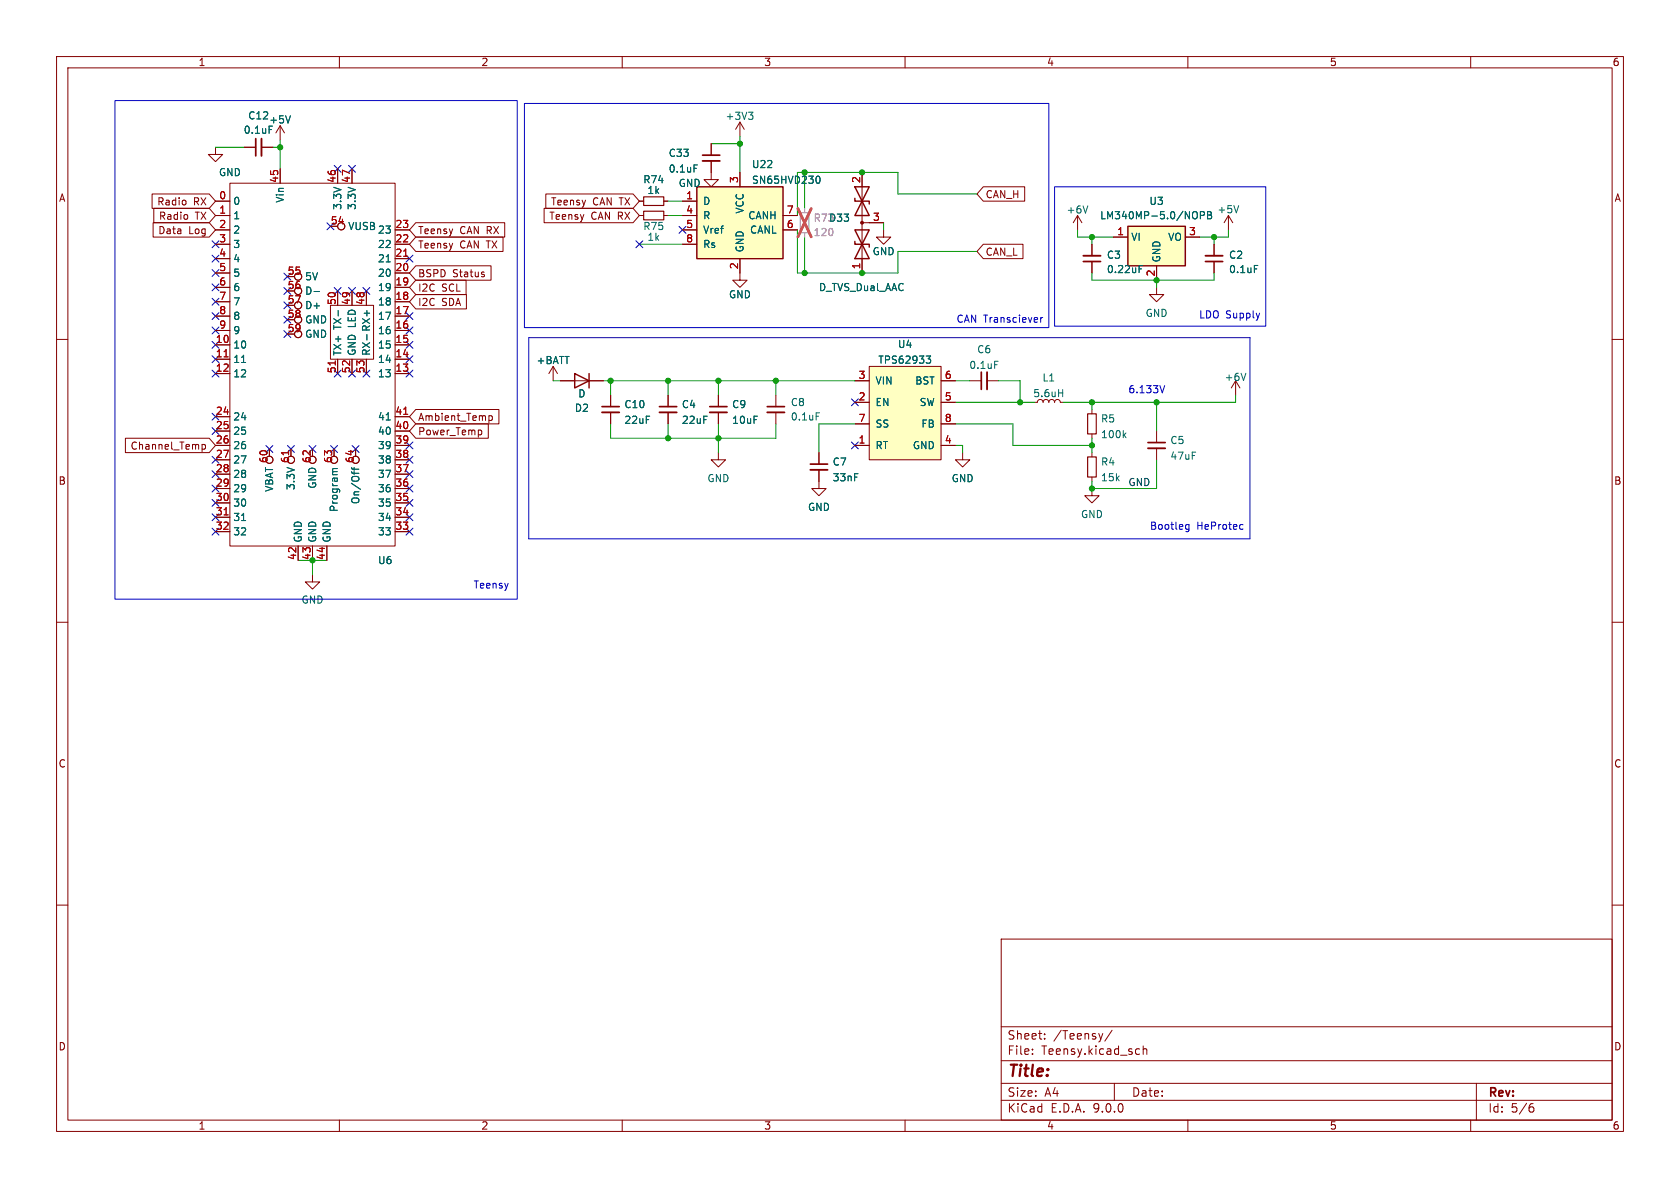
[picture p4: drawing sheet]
<svg xmlns="http://www.w3.org/2000/svg" width="297mm" height="210mm" viewBox="0 0 297 210" stroke-linecap="round" stroke-linejoin="round" font-family="sans-serif">
<g fill="none" stroke="#840000" stroke-width=".18">
<path d="M10 10h277v190h-277zM12 12h273v186h-273zM60 10v2M110 10v2M160 10v2M210 10v2M260 10v2M38.1 26v1.3h1.3l-1.3 1.3-1.3-1.3h1.3M38.1 35.6h2.5M38.1 38.1h2.5M40.6 32.4h29.2v64.1h-29.2zM43.2 26h2"/>
<path d="M46.2 26h2.1M49.5 22.2v2.6M49.5 29.8v2.6M49.5 22.2l-.7 1.3M49.5 22.2l.8 1.3M59.7 29.8v2.6M62.2 29.8v2.6M113 35.6h.8M117.3 35.6h.8M125.7 28.4v3.4h1.3l-1.3 1.2-1.2-1.2h1.2M125.7 25.4v2M190.5 38.1l-.8 1.3"/>
<path d="M190.5 38.1l.8 1.3M190.5 38.1v2.5M217.2 38.1l-.8 1.3M217.2 38.1l.7 1.3M217.2 38.1v2.5M38.1 40.6h2.5M38.1 43.2h2.5M38.1 45.7h2.5M38.1 48.3h2.5M38.1 50.8h2.5M38.1 53.3h2.5M38.1 55.9h2.5"/>
<path d="M38.1 58.4h2.5M58.4 54h7.6v9.5h-7.6zM59.7 51.4v2.6M62.2 51.4v2.6M64.8 51.4v2.6M69.8 40.6h2.6M69.8 43.2h2.6M69.8 45.7h2.6M69.8 48.3h2.6M69.8 50.8h2.6M69.8 53.3h2.6M69.8 55.9h2.6"/>
<path d="M69.8 58.4h2.6M130.8 48.3v1.2h1.3l-1.3 1.3-1.3-1.3h1.3M10 60h2M38.1 61h2.5M38.1 63.5h2.5M38.1 66h2.5M38.1 73.7h2.5M38.1 76.2h2.5M38.1 78.7h2.5M47.6 79.4v1.2M51.4 79.4v1.2M55.2 79.4v1.2"/>
<path d="M59.1 79.4v1.2M59.7 63.5v2.5M62.2 63.5v2.5M62.9 79.4v1.2M64.8 63.5v2.5M69.8 61h2.6M69.8 63.5h2.6M69.8 66h2.6M69.8 73.7h2.6M69.8 76.2h2.6M69.8 78.7h2.6M107.9 69.9v2"/>
<path d="M107.9 72.9v2M171.4 67.3h2.1M174.5 67.3h2M285 60h2M38.1 81.3h2.5M38.1 83.8h2.5M38.1 86.4h2.5M38.1 88.9h2.5M38.1 91.4h2.5M38.1 94h2.5M52.7 96.5v2.6M55.2 96.5v2.6"/>
<path d="M57.8 96.5v2.6M69.8 81.3h2.6M69.8 83.8h2.6M69.8 86.4h2.6M69.8 88.9h2.6M69.8 91.4h2.6M69.8 94h2.6M144.8 80v2M144.8 83.1v2M170.2 80v1.3h1.2l-1.2 1.3-1.3-1.3h1.3M10 110h2M285 110h2"/>
<path d="M10 160h2M177 166h108v32h-108zM285 160h2M60 198v2M110 198v2M160 198v2M177 194.5h108M177 191.5h108M177 187.5h108M177 181.5h108M182.5 186.3v.1M182.5 185.5v.1"/>
<path d="M184.7 183.6v.1M184.7 182.8v.1M196.6 182.1l-1.3 2M197 191.5v3M201.3 185.4l.2 .1M201.5 186.3l-.2 .1M202.1 184.9v1.5M202.1 185.5l.2-.1 .4 .1v.9M210 198v2M260 198v2M261 191.5v6.5M270.6 195.7h.4l.2 .3-.1 .5-.5 .1"/>
<path d="M271 195.1l-.4 .1"/>
<circle cx="52.7" cy="59.1" r=".63"/>
<circle cx="52.7" cy="56.5" r=".63"/>
<circle cx="52.7" cy="51.4" r=".63"/>
<circle cx="52.7" cy="54" r=".63"/>
<circle cx="52.7" cy="48.9" r=".63"/>
<circle cx="60.3" cy="40" r=".63"/>
<circle cx="47.6" cy="81.3" r=".63"/>
<circle cx="51.4" cy="81.3" r=".63"/>
<circle cx="55.2" cy="81.3" r=".63"/>
<circle cx="59.1" cy="81.3" r=".63"/>
<circle cx="62.9" cy="81.3" r=".63"/>
</g>
<path d="M45.2 24.5v3.1M124.2 27.4h3.1M106.4 71.9h3.1M173.5 65.8v3M143.3 82h3" fill="none" stroke="#840000" stroke-width=".3"/>
<path d="M46.2 24.5v3.1M124.2 28.4h3.1M106.4 72.9h3.1M174.5 65.8v3M143.3 83.1h3" fill="none" stroke="#840000" stroke-width=".33"/>
<g fill="none" stroke="#006464" stroke-width=".18">
<path d="M51.3 20.5l-.4 1.2M122.7 29.2h.6M192.3 36.4l-.4 1.3M219 36.3l-.4 1.3M55.5 51.5h1M59.8 54.9v1M68.3 46.3h.7M42.7 64.1h.7M68.3 74.2h.7M175.8 63.9h.6M42.7 92h.7M59.6 82.8l-.8 .1v.3l.2 .2"/>
<path d="M62.2 82.6l.2 .3h1M62.2 83.4v.1M62.6 82.6v.5M62.6 83.4v.5"/>
</g>
<path d="M113.8 34.8h3.5v1.5h-3.5z" fill="none" stroke="#840000" stroke-width=".2"/>
<path d="M71.4 45.3h.7M39.6 63.1h.7M51 79.7v.7M59.3 63.8v.7M71.4 73.2h.7M39.6 91h.7" fill="none" stroke="#a90000" stroke-width=".18"/>
<path d="M153.7 64.8h12.7v16.5h-12.7z" fill="#ffffc2"/>
<g fill="none" stroke="#840000" stroke-width=".18">
<path d="M113 38.1h.8M117.3 38.1h.8M130.8 21.6l-.8 1.3M130.8 21.6l.8 1.3M130.8 21.6v2.5M152.4 39.4h3.8M152.4 30.5v17.8M118.1 69.9v2M118.1 72.9v2M127 69.9v2M127 72.9v2M151.1 67.3h2.6"/>
<path d="M151.1 71.1h2.6M151.1 74.9h2.6M151.1 78.7h2.6M153.7 64.8h12.7v16.5h-12.7zM166.4 67.3h2.5M166.4 71.1h2.5M166.4 74.9h2.5M166.4 78.7h2.5"/>
</g>
<path d="M132.3 19.8h.8l-.4 .5M132.9 20.3l.2 .3v.3l-.2 .2M163.7 62.9h.8l-.4 .5 .4 .1v.5l-.2 .2h-.4" fill="none" stroke="#006464" stroke-width=".18"/>
<path d="M151.1 35.1v.5h2.6v.5M151.1 33l2.6 5.1h-2.6l2.6-5.1zM151.1 40.6l2.6 5.1h-2.6l2.6-5.1zM151.1 42.7v.5h2.6v.5" fill="none" stroke="#840000" stroke-width=".25"/>
<circle cx="152.4" cy="39.4" r=".25" fill="#840000" stroke="#840000" stroke-width=".18"/>
<path d="M116.6 71.9h3M125.5 71.9h3" fill="none" stroke="#840000" stroke-width=".3"/>
<path d="M116.6 72.9h3M125.5 72.9h3" fill="none" stroke="#840000" stroke-width=".33"/>
<path d="M113.8 37.3h3.5v1.6h-3.5z" fill="none" stroke="#840000" stroke-width=".2"/>
<path d="M123.2 33h15.2v12.7h-15.2z" fill="#ffffc2"/>
<path d="M123.2 33h15.2v12.7h-15.2zM101.6 66l2.5 1.3-2.5 1.3zM104.1 66v2.6" fill="none" stroke="#840000" stroke-width=".25"/>
<g fill="none" stroke="#840000" stroke-width=".18">
<path d="M120.6 35.6h2.6M120.6 38.1h2.6M130.8 30.5v2.5M138.4 38.1h2.6M120.6 40.6h2.6M120.6 43.2h2.6M130.8 45.7v2.6M138.4 40.6h2.6M156.2 40.6v1.3h1.3l-1.3 1.3-1.3-1.3h1.3M193 43.2v2M193 46.2v2.1M204.5 50.8v1.3h1.2l-1.2 1.2-1.3-1.2h1.3"/>
<path d="M214.6 43.2v2M214.6 46.2v2.1M97.8 64.8l-.8 1.2M97.8 64.8l.8 1.2M97.8 64.8v2.5M99.1 67.3h7.6M137.2 69.9v2M137.2 72.9v2M127 80v1.3h1.3l-1.3 1.3-1.3-1.3h1.3M144.8 85.1v1.3h1.2l-1.2 1.2-1.3-1.2h1.3"/>
</g>
<path d="M144.4 31.2l.2-.1a.68 .68 0 0 1 .4 .7 .68 .68 0 0 1-.4 .6l-.2-.1M201.4 46.9h.6M201.4 47.5h.4M221.8 46.9h.6M144.3 73h.6" fill="none" stroke="#006464" stroke-width=".18"/>
<path d="M141.5 37.6h1.5v3.5h-1.5z" fill="none" stroke="#a1a1a1" stroke-width=".2"/>
<path d="M142.2 36.8v.8M142.2 41.1v.8" fill="none" stroke="#a1a1a1" stroke-width=".18"/>
<path d="M141.1 36.9l2.3 5M143.4 36.9l-2.3 5" fill="none" stroke="#e65255" stroke-width=".46"/>
<path d="M191.5 46.2h3.1M213.1 46.2h3.1M135.6 71.9h3.1" fill="none" stroke="#840000" stroke-width=".3"/>
<path d="M191.5 45.2h3.1M213.1 45.2h3.1M135.6 72.9h3.1" fill="none" stroke="#840000" stroke-width=".33"/>
<path d="M199.4 40h10.1v7h-10.1z" fill="#ffffc2"/>
<path d="M199.4 40h10.1v7h-10.1z" fill="none" stroke="#840000" stroke-width=".25"/>
<g fill="none" stroke="#840000" stroke-width=".18">
<path d="M26.9 34.3h10.1l1.1 1.3-1.1 1.2h-10.1zM27.1 39.4h9.9l1.1 1.2-1.1 1.3h-9.9zM27.2 36.8h9.8l1.1 1.3-1.1 1.3h-9.8zM32.8 35.5v.6M33.1 38v.6M38.1 35.6h2.5M38.1 38.1h2.5M43.2 26h2M46.2 26h2.1M49.5 29.8v2.6M59.7 29.8v2.6M62.2 29.8v2.6"/>
<path d="M73.5 39.4h15.7v2.5h-15.7l-1.1-1.3zM96.2 36.8h15.7l1.1 1.3-1.1 1.3h-15.7zM96.5 34.3h15.4l1.1 1.3-1.1 1.2h-15.4zM113 35.6h.8M117.3 35.6h.8M120.6 35.6h2.6M120.6 38.1h2.6M125.7 25.4v2M125.7 28.4v2.1M130.8 30.5v2.5M138.4 38.1h2.6M152.4 30.5v2.5"/>
<path d="M153.7 39.4h2.5M173.8 33h7.4v2.6h-7.4l-1.1-1.3zM38.1 40.6h2.5M38.1 43.2h2.5M38.1 45.7h2.5M38.1 48.3h2.5M38.1 50.8h2.5M38.1 53.3h2.5M38.1 55.9h2.5M38.1 58.4h2.5M59.7 51.4v2.6M62.2 51.4v2.6"/>
<path d="M64.8 51.4v2.6M69.8 40.6h2.6M69.8 43.2h2.6M69.8 45.7h2.6M69.8 48.3h2.6M69.8 50.8h2.6M69.8 53.3h2.6M69.8 55.9h2.6M69.8 58.4h2.6M73.5 47h13.3v2.5h-13.3l-1.1-1.2zM73.5 41.9h15.4v2.6h-15.4l-1.1-1.3zM73.5 49.5h8.9v2.6h-8.9l-1.1-1.3z"/>
<path d="M73.5 52.1h9v2.5h-9l-1.1-1.3zM85.5 48.5l.2 .2-.2 .2M85.5 48.1h.1M120.6 40.6h2.6M120.6 43.2h2.6M130.8 45.7v2.6M138.4 40.6h2.6M152.4 45.7v2.6M173.8 43.2h7.1v2.5h-7.1l-1.1-1.2zM193 43.2v2M193 46.2v2.1M196.8 41.9h2.6"/>
<path d="M204.5 47v2.5M209.5 41.9h2.6M214.6 43.2v2M214.6 46.2v2.1M22.2 77.5h14.8l1.1 1.2-1.1 1.3h-14.8zM35.7 78.6v1.2M35.7 78.6h.4l.2 .2-.1 .5h-.5M38.1 61h2.5M38.1 63.5h2.5M38.1 66h2.5M38.1 73.7h2.5M38.1 76.2h2.5"/>
<path d="M38.1 78.7h2.5M47.6 79.4v1.2M51.4 79.4v1.2M55.2 79.4v1.2M59.1 79.4v1.2M59.7 63.5v2.5M62.2 63.5v2.5M62.9 79.4v1.2M64.8 63.5v2.5M69.8 61h2.6M69.8 63.5h2.6M69.8 66h2.6"/>
<path d="M69.8 73.7h2.6M69.8 76.2h2.6M69.8 78.7h2.6M73.5 72.4h14.7v2.5h-14.7l-1.1-1.2zM73.5 74.9h12.8v2.6h-12.8l-1.1-1.3zM84.7 76l.3 .1 .2 .2-.1 .4-.4 .2M86.4 73.5v1.3M86.4 73.5h.4l.2 .2-.1 .6h-.5M99.1 67.3h2.5M104.1 67.3h2.6M107.9 69.9v2M107.9 72.9v2"/>
<path d="M118.1 69.9v2M118.1 72.9v2M127 69.9v2M127 72.9v2M151.1 71.1h2.6M151.1 78.7h2.6M151.1 67.3h2.6M151.1 74.9h2.6M166.4 71.1h2.5M166.4 78.7h2.5M166.4 67.3h2.5M166.4 74.9h2.5"/>
<path d="M182.9 71.1h.5l.1-.3 .4-.2 .4 .2 .1 .3 .2-.3 .3-.2 .4 .2 .1 .3 .2-.3 .3-.2 .4 .2 .1 .3 .2-.3 .3-.2 .4 .2 .2 .3h.5M193 72.4v.8M193 76.7v.8M204.5 76.2v2M204.5 79.2v2.1M218.4 67.3l-.7 1.3M218.4 67.3l.8 1.3M218.4 67.3v2.6M38.1 81.3h2.5M38.1 83.8h2.5M38.1 86.4h2.5M38.1 88.9h2.5"/>
<path d="M38.1 91.4h2.5M38.1 94h2.5M52.7 96.5v2.6M55.2 96.5v2.6M57.8 96.5v2.6M69.8 81.3h2.6M69.8 83.8h2.6M69.8 86.4h2.6M69.8 88.9h2.6M69.8 91.4h2.6M69.8 94h2.6M144.8 80v2"/>
<path d="M144.8 83.1v2M193 86.4v1.2h1.3l-1.3 1.3-1.2-1.3h1.2M193 80v.8M193 84.3v.8M55.2 101.6v1.3h1.3l-1.3 1.2-1.2-1.2h1.2"/>
<circle cx="52.7" cy="59.1" r=".63"/>
<circle cx="52.7" cy="56.5" r=".63"/>
<circle cx="52.7" cy="51.4" r=".63"/>
<circle cx="52.7" cy="54" r=".63"/>
<circle cx="52.7" cy="48.9" r=".63"/>
<circle cx="60.3" cy="40" r=".63"/>
<circle cx="47.6" cy="81.3" r=".63"/>
<circle cx="51.4" cy="81.3" r=".63"/>
<circle cx="55.2" cy="81.3" r=".63"/>
<circle cx="59.1" cy="81.3" r=".63"/>
<circle cx="62.9" cy="81.3" r=".63"/>
</g>
<g fill="none" stroke="#006464" stroke-width=".18">
<path d="M51.3 20.5l-.4 1.2M122.7 29.2h.6M144.4 31.2l.2-.1a.68 .68 0 0 1 .4 .7 .68 .68 0 0 1-.4 .6l-.2-.1M211.5 37.5a.9 .9 0 0 1 0 1.1M212.2 38.1l.6-.1 .1-.2v-.3l-.7-.1v1.3M213.5 37.4h.4l.2 .3-.2 .3 .2 .1 .1 .3-.2 .3h-.5zM213.5 38h.4M55.5 51.5h1M59.8 54.9v1M68.3 46.3h.7M201.4 47.5h.4M201.4 46.9h.6"/>
<path d="M221.8 46.9h.6M42.7 64.1h.7M68.3 74.2h.7M163.7 62.9h.8l-.4 .5 .4 .1v.5l-.2 .2h-.4M187.1 69.5h.8M187.9 68.9v1.2M198.7 76.9l.4 .5M199.1 76.5l-.5 .5M220.3 66l-.5 1.3M42.7 92h.7M59.6 82.8l-.8 .1v.3l.2 .2M62.2 82.6l.2 .3h1"/>
<path d="M62.2 83.4v.1M62.6 82.6v.5M62.6 83.4v.5"/>
</g>
<path d="M192.3 73.2h1.5v3.5h-1.5zM192.3 80.8h1.5v3.5h-1.5z" fill="none" stroke="#840000" stroke-width=".2"/>
<path d="M202.9 78.2h3.1" fill="none" stroke="#840000" stroke-width=".3"/>
<path d="M202.9 79.2h3.1" fill="none" stroke="#840000" stroke-width=".33"/>
<path d="M20.3 17.8h71.1v88.1h-71.1zM92.7 18.3h92.7v39.6h-92.7zM186.4 33h37.4v24.7h-37.4zM93.5 59.7h127.5v35.6h-127.5zM184 56.1v.9M184.3 56.1l-.3 .3M205.9 68.2l-.4 1.2M209.7 93.5h.5M209.7 92.8h.5M210.2 92.7v1l-.2 .3-.4-.1M219.4 92.7l.3 .1M219.7 93.5l-.3 .1" fill="none" stroke="#0000c2" stroke-width=".18"/>
<g fill="none" stroke="#009600" stroke-width=".18">
<path d="M38.1 26h5.1M48.3 26h1.2M49.5 24.8v5M118.1 38.1h2.5M118.1 35.6h2.5M125.7 25.4h5.1M130.8 24.1v6.4M142.2 30.5v6.3M156.2 39.4v1.2M172.7 34.3h-14v-3.8h-17.7v7.6M113 43.2h7.6M141 40.6v7.7h17.7v-3.8h14"/>
<path d="M142.2 41.9v6.4M190.5 40.6v1.3h6.3M193 48.3v1.2h21.6v-1.2M193 41.9v1.3M204.5 49.5v1.3M214.6 41.9v1.3M217.2 40.6v1.3h-5.1M97.8 67.3h1.3M106.7 67.3h44.4M107.9 74.9v2.6h29.3v-2.6M107.9 67.3v2.6M118.1 67.3v2.6"/>
<path d="M118.1 74.9v2.6M127 67.3v2.6M127 74.9v5.1M137.2 67.3v2.6M151.1 74.9h-6.3v5.1M168.9 71.1h14M168.9 78.7h1.3v1.3M168.9 74.9h10.2v3.8h13.9M168.9 67.3h2.5M176.5 67.3h3.8v3.8M193 71.1v1.3M193 77.5v2.5"/>
<path d="M204.5 71.1v5.1M218.4 69.9v1.2h-30.4M52.7 99.1h5.1M55.2 99.1v2.5M204.5 81.3v5.1h-11.5v-1.3"/>
</g>
<g fill="none" stroke="#000084" stroke-width=".18">
<path d="M57.8 39.4l1.2 1.2M59 39.4l-1.2 1.2M59.1 29.2l1.2 1.3M60.3 29.2l-1.2 1.3M61.6 29.2l1.2 1.3M62.8 29.2l-1.2 1.3M37.5 50.2l1.2 1.2M37.5 47.7l1.2 1.2M37.5 57.8l1.2 1.2M37.5 55.3l1.2 1.2M37.5 52.7l1.2 1.2M37.5 42.6l1.2 1.2"/>
<path d="M37.5 45.1l1.2 1.2M38.7 50.2l-1.2 1.2M38.7 47.7l-1.2 1.2M38.7 57.8l-1.2 1.2M38.7 55.3l-1.2 1.2M38.7 52.7l-1.2 1.2M38.7 42.6l-1.2 1.2M38.7 45.1l-1.2 1.2M50.2 53.4l1.2 1.2M50.2 58.4l1.2 1.3M50.2 50.8l1.2 1.2M50.2 48.3l1.2 1.2"/>
<path d="M50.2 55.9l1.2 1.2M51.4 53.4l-1.2 1.2M51.4 58.4l-1.2 1.3M51.4 50.8l-1.2 1.2M51.4 48.3l-1.2 1.2M51.4 55.9l-1.2 1.2M59.1 50.8l1.2 1.2M60.3 50.8l-1.2 1.2M61.6 50.8l1.2 1.2M62.8 50.8l-1.2 1.2M64.2 50.8l1.2 1.2M65.4 50.8l-1.2 1.2"/>
<path d="M71.8 45.1l1.2 1.2M71.8 57.8l1.2 1.2M71.8 55.3l1.2 1.2M73 57.8l-1.2 1.2M73 55.3l-1.2 1.2M73 45.1l-1.2 1.2M112.4 42.6l1.2 1.2M113.6 42.6l-1.2 1.2M120 40l1.3 1.2M121.3 40l-1.3 1.2M37.5 65.4l1.2 1.2M37.5 60.4l1.2 1.2"/>
<path d="M37.5 62.9l1.2 1.2M37.5 73.1l1.2 1.2M37.5 75.6l1.2 1.2M38.7 65.4l-1.2 1.2M38.7 60.4l-1.2 1.2M38.7 62.9l-1.2 1.2M38.7 73.1l-1.2 1.2M38.7 75.6l-1.2 1.2M47 78.8l1.2 1.2M48.2 78.8l-1.2 1.2M50.8 78.8l1.2 1.2M52 78.8l-1.2 1.2"/>
<path d="M54.6 78.8l1.3 1.2M55.9 78.8l-1.3 1.2M58.4 78.8l1.3 1.2M59.1 65.4l1.2 1.2M59.7 78.8l-1.3 1.2M60.3 65.4l-1.2 1.2M61.6 65.4l1.2 1.2M62.3 78.8l1.2 1.2M62.8 65.4l-1.2 1.2M63.5 78.8l-1.2 1.2M64.2 65.4l1.2 1.2M65.4 65.4l-1.2 1.2"/>
<path d="M71.8 65.4l1.2 1.2M71.8 78.1l1.2 1.2M71.8 60.4l1.2 1.2M71.8 62.9l1.2 1.2M73 65.4l-1.2 1.2M73 78.1l-1.2 1.2M73 60.4l-1.2 1.2M73 62.9l-1.2 1.2M150.5 70.5l1.2 1.2M150.5 78.1l1.2 1.2M151.7 70.5l-1.2 1.2M151.7 78.1l-1.2 1.2"/>
<path d="M37.5 93.4l1.2 1.2M37.5 83.2l1.2 1.2M37.5 80.7l1.2 1.2M37.5 88.3l1.2 1.2M37.5 85.8l1.2 1.2M37.5 90.8l1.2 1.2M38.7 93.4l-1.2 1.2M38.7 83.2l-1.2 1.2M38.7 80.7l-1.2 1.2M38.7 88.3l-1.2 1.2M38.7 85.8l-1.2 1.2M38.7 90.8l-1.2 1.2"/>
<path d="M71.8 90.8l1.2 1.2M71.8 83.2l1.2 1.2M71.8 80.7l1.2 1.2M71.8 85.8l1.2 1.2M71.8 88.3l1.2 1.2M71.8 93.4l1.2 1.2M73 83.2l-1.2 1.2M73 90.8l-1.2 1.2M73 80.7l-1.2 1.2M73 85.8l-1.2 1.2M73 88.3l-1.2 1.2M73 93.4l-1.2 1.2"/>
</g>
<path d="M71.4 45.3h.7M39.6 63.1h.7M51 79.7v.7M59.3 63.8v.7M71.4 73.2h.7M39.6 91h.7" fill="none" stroke="#a90000" stroke-width=".18"/>
<path d="M142.2 36.8v.8M142.2 41.1v.8" fill="none" stroke="#a1a1a1" stroke-width=".18"/>
<path d="M141.1 36.9l2.3 5M143.4 36.9l-2.3 5" fill="none" stroke="#e65255" stroke-width=".46"/>
<g fill="#009600" stroke="#009600" stroke-width=".18">
<circle cx="152.4" cy="30.5" r=".46"/>
<circle cx="152.4" cy="48.3" r=".46"/>
<circle cx="204.5" cy="49.5" r=".46"/>
<circle cx="193" cy="41.9" r=".46"/>
<circle cx="214.6" cy="41.9" r=".46"/>
<circle cx="107.9" cy="67.3" r=".46"/>
<circle cx="55.2" cy="99.1" r=".46"/>
<circle cx="118.1" cy="77.5" r=".46"/>
<circle cx="118.1" cy="67.3" r=".46"/>
<circle cx="127" cy="67.3" r=".46"/>
<circle cx="127" cy="77.5" r=".46"/>
<circle cx="130.8" cy="25.4" r=".46"/>
<circle cx="180.3" cy="71.1" r=".46"/>
<circle cx="142.2" cy="30.5" r=".46"/>
<circle cx="142.2" cy="48.3" r=".46"/>
<circle cx="137.2" cy="67.3" r=".46"/>
<circle cx="193" cy="86.4" r=".46"/>
<circle cx="193" cy="78.7" r=".46"/>
<circle cx="193" cy="71.1" r=".46"/>
<circle cx="204.5" cy="71.1" r=".46"/>
<circle cx="49.5" cy="26" r=".46"/>
</g>
<text font-size="2.8" fill="#840000" x="178" y="190.9">Title:</text>
<g font-size="2.1" fill="#840000">
<text x="178" y="184">Sheet:</text>
<text x="186.2" y="184">/Teensy/</text>
<text x="178" y="186.7">File:</text>
<text x="184.1" y="186.7">Teensy.kicad_sch</text>
<text x="178" y="196.9">KiCad</text>
<text x="178" y="194.1">Size:</text>
<text x="184.7" y="194.1">A4</text>
<text x="185.7" y="196.9">E.D.A.</text>
<text x="193.3" y="196.9">9.0.0</text>
<text x="200" y="194.1">Date:</text>
<text x="263" y="194.3">Rev:</text>
<text x="263" y="196.9">Id:</text>
<text x="267.1" y="196.9">5/6</text>
</g>
<g font-size="1.8" fill="#840000">
<text x="35" y="11.9">1</text>
<text x="85" y="11.9">2</text>
<text x="135" y="11.9">3</text>
<text x="185" y="11.9">4</text>
<text x="235" y="11.9">5</text>
<text x="285" y="11.9">6</text>
<text x="10.3" y="35.9">A</text>
<text x="174.1" y="35.2">CAN_H</text>
<text x="285.3" y="35.9">A</text>
<text x="27.7" y="36.5">Radio</text>
<text x="27.9" y="41.6">Data</text>
<text x="28" y="39.1">Radio</text>
<text x="33.3" y="41.6">Log</text>
<text x="34.2" y="36.5">RX</text>
<text x="34.5" y="39.1">TX</text>
<text x="73.8" y="41.6">Teensy</text>
<text x="81.3" y="41.6">CAN RX</text>
<text x="97" y="39.1">Teensy</text>
<text x="97.3" y="36.5">Teensy</text>
<text x="104.5" y="39.1">CAN RX</text>
<text x="104.8" y="36.5">CAN TX</text>
<text x="73.8" y="44.1">Teensy</text>
<text x="81.3" y="44.1">CAN TX</text>
<text x="174.1" y="45.4">CAN_L</text>
<text x="73.8" y="49.2">BSPD</text>
<text x="73.8" y="51.8">I2C</text>
<text x="78.1" y="51.8">SCL</text>
<text x="80" y="49.2">Status</text>
<text x="73.8" y="54.3">I2C</text>
<text x="78.1" y="54.3">SDA</text>
<text x="73.8" y="74.6">Ambient_Temp</text>
<text x="73.8" y="77.2">Power_Temp</text>
<text x="23" y="79.7">Channel_Temp</text>
<text x="10.3" y="85.9">B</text>
<text x="285.3" y="85.9">B</text>
<text x="10.3" y="135.9">C</text>
<text x="285.3" y="135.9">C</text>
<text x="10.3" y="185.9">D</text>
<text x="285.3" y="185.9">D</text>
<text x="35" y="199.9">1</text>
<text x="85" y="199.9">2</text>
<text x="135" y="199.9">3</text>
<text x="185" y="199.9">4</text>
<text x="235" y="199.9">5</text>
<text x="285" y="199.9">6</text>
</g>
<g font-size="1.8" fill="#006464">
<text x="43" y="23.9">0.1uF</text>
<text x="43.8" y="21.3">C12</text>
<text x="47.5" y="22">+5V</text>
<text x="128.2" y="21.4">+3V3</text>
<text x="118.1" y="27.9">C33</text>
<text x="132.8" y="29.9">U22</text>
<text x="38.6" y="31.3">GND</text>
<text x="50.4" y="35.9" transform="rotate(-90 50.4 35.9)">Vin</text>
<text x="113.6" y="32.6">R74</text>
<text x="114.3" y="34.5">1k</text>
<text x="118.1" y="30.7">0.1uF</text>
<text x="119.9" y="33.2">GND</text>
<text x="132.8" y="32.7">SN65HVD230</text>
<text x="41.1" y="36.4">0</text>
<text x="41.1" y="39">1</text>
<text x="41.1" y="41.5">2</text>
<text x="60.6" y="37.2" transform="rotate(-90 60.6 37.2)">3.3V</text>
<text x="61.5" y="40.9">VUSB</text>
<text x="63.1" y="37.2" transform="rotate(-90 63.1 37.2)">3.3V</text>
<text x="66.7" y="41.5">23</text>
<text x="113.6" y="40.9">R75</text>
<text x="124.2" y="36.4">D</text>
<text x="124.2" y="39">R</text>
<text x="124.2" y="41.5">Vref</text>
<text x="131.7" y="37.9" transform="rotate(-90 131.7 37.9)">VCC</text>
<text x="132.2" y="39">CANH</text>
<text x="132.5" y="41.5">CANL</text>
<text x="143.7" y="39.4">R73D33</text>
<text x="188.5" y="37.9">+6V</text>
<text x="194.4" y="39">LM340MP-5.0/NOPB</text>
<text x="203.1" y="36.4">U3</text>
<text x="215.1" y="37.9">+5V</text>
<text x="41.1" y="44">3</text>
<text x="41.1" y="46.6">4</text>
<text x="66.7" y="44">22</text>
<text x="66.7" y="46.6">21</text>
<text x="114.3" y="42.8">1k</text>
<text x="124.2" y="44">Rs</text>
<text x="131.7" y="44.7" transform="rotate(-90 131.7 44.7)">GND</text>
<text x="154.2" y="45.3">GND</text>
<text x="195.6" y="45.9">C3</text>
<text x="199.9" y="42.8">VI</text>
<text x="205.3" y="46.5" transform="rotate(-90 205.3 46.5)">GND</text>
<text x="206.4" y="42.8">VO</text>
<text x="217.2" y="45.9">C2</text>
<text x="41.1" y="49.1">5</text>
<text x="41.1" y="51.7">6</text>
<text x="53.8" y="49.8">5V</text>
<text x="53.8" y="52.3">D-</text>
<text x="66.7" y="49.1">20</text>
<text x="66.7" y="51.7">19</text>
<text x="128.8" y="52.9">GND</text>
<text x="144.7" y="51.7">D_TVS_Dual_AAC</text>
<text x="195.6" y="48.5">0.22uF</text>
<text x="217.2" y="48.5">0.1uF</text>
<text x="41.1" y="54.2">7</text>
<text x="41.1" y="56.7">8</text>
<text x="41.1" y="59.3">9</text>
<text x="53.8" y="54.8">D+</text>
<text x="53.8" y="57.4">GND</text>
<text x="53.8" y="59.9">GND</text>
<text x="60.6" y="58.4" transform="rotate(-90 60.6 58.4)">TX-</text>
<text x="66.7" y="54.2">18</text>
<text x="66.7" y="56.7">17</text>
<text x="66.7" y="59.3">16</text>
<text x="202.4" y="56.2">GND</text>
<text x="41.1" y="61.8">10</text>
<text x="41.1" y="64.4">11</text>
<text x="60.6" y="63" transform="rotate(-90 60.6 63)">TX+</text>
<text x="63.1" y="63" transform="rotate(-90 63.1 63)">GND LED</text>
<text x="65.6" y="63" transform="rotate(-90 65.6 63)">RX- RX+</text>
<text x="66.7" y="61.8">15</text>
<text x="66.7" y="64.4">14</text>
<text x="94.8" y="64.6">+BATT</text>
<text x="155.2" y="64.5">TPS62933</text>
<text x="158.6" y="61.7">U4</text>
<text x="171.3" y="65.4">0.1uF</text>
<text x="172.7" y="62.6">C6</text>
<text x="41.1" y="66.9">12</text>
<text x="66.7" y="66.9">13</text>
<text x="102.1" y="70.5">D</text>
<text x="139.7" y="72">C8</text>
<text x="154.7" y="68.2">VIN</text>
<text x="154.7" y="72">EN</text>
<text x="161.7" y="68.2">BST</text>
<text x="162.5" y="72">SW</text>
<text x="182.6" y="70.4">5.6uH</text>
<text x="184.2" y="67.6">L1</text>
<text x="216.4" y="67.5">+6V</text>
<text x="41.1" y="74.5">24</text>
<text x="41.1" y="77.1">25</text>
<text x="66.7" y="74.5">41</text>
<text x="66.7" y="77.1">40</text>
<text x="101.5" y="73">D2</text>
<text x="110.3" y="72.4">C10</text>
<text x="110.3" y="75.1">22uF</text>
<text x="120.4" y="72.4">C4</text>
<text x="120.4" y="75.1">22uF</text>
<text x="129.3" y="72.4">C9</text>
<text x="129.3" y="75.1">10uF</text>
<text x="139.7" y="74.5">0.1uF</text>
<text x="154.7" y="75.8">SS</text>
<text x="162.8" y="75.8">FB</text>
<text x="194.5" y="74.9">R5</text>
<text x="194.5" y="77.7">100k</text>
<text x="41.1" y="79.6">26</text>
<text x="41.1" y="82.1">27</text>
<text x="66.7" y="79.6">39</text>
<text x="66.7" y="82.1">38</text>
<text x="147.1" y="82.5">C7</text>
<text x="154.7" y="79.6">RT</text>
<text x="161.3" y="79.6">GND</text>
<text x="194.5" y="82.5">R4</text>
<text x="206.8" y="78.7">C5</text>
<text x="206.8" y="81.5">47uF</text>
<text x="41.1" y="84.7">28</text>
<text x="41.1" y="87.2">29</text>
<text x="41.1" y="89.8">30</text>
<text x="48.5" y="87" transform="rotate(-90 48.5 87)">VBAT</text>
<text x="52.3" y="86.7" transform="rotate(-90 52.3 86.7)">3.3V</text>
<text x="56.1" y="86.5" transform="rotate(-90 56.1 86.5)">GND</text>
<text x="63.7" y="89.2" transform="rotate(-90 63.7 89.2)">On/Off</text>
<text x="66.7" y="84.7">37</text>
<text x="66.7" y="87.2">36</text>
<text x="66.7" y="89.8">35</text>
<text x="125" y="85.4">GND</text>
<text x="147.1" y="85.3">33nF</text>
<text x="168.1" y="85.4">GND</text>
<text x="194.5" y="85.3">15k</text>
<text x="41.1" y="92.3">31</text>
<text x="41.1" y="94.8">32</text>
<text x="59.9" y="90.6" transform="rotate(-90 59.9 90.6)">Program</text>
<text x="66.7" y="92.3">34</text>
<text x="66.7" y="94.8">33</text>
<text x="142.7" y="90.5">GND</text>
<text x="191" y="91.8">GND</text>
<text x="53.6" y="96" transform="rotate(-90 53.6 96)">GND</text>
<text x="56.1" y="96" transform="rotate(-90 56.1 96)">GND</text>
<text x="58.6" y="96" transform="rotate(-90 58.6 96)">GND</text>
<text x="66.7" y="99.9">U6</text>
<text x="53.2" y="106.9">GND</text>
</g>
<g font-size="1.8" fill="#a90000">
<text x="38.7" y="35.3">0</text>
<text x="49.3" y="32.4" transform="rotate(-90 49.3 32.4)">45</text>
<text x="59.4" y="32.4" transform="rotate(-90 59.4 32.4)">46</text>
<text x="62" y="32.4" transform="rotate(-90 62 32.4)">47</text>
<text x="121.2" y="35.3">1</text>
<text x="130.6" y="32.5" transform="rotate(-90 130.6 32.5)">3</text>
<text x="152.1" y="32.5" transform="rotate(-90 152.1 32.5)">2</text>
<text x="38.7" y="37.8">1</text>
<text x="38.7" y="40.4">2</text>
<text x="58.4" y="39.8">54</text>
<text x="69.8" y="40.4">23</text>
<text x="121.2" y="37.8">4</text>
<text x="121.2" y="40.4">5</text>
<text x="139" y="37.8">7</text>
<text x="139" y="40.4">6</text>
<text x="154.2" y="39.1">3</text>
<text x="197.4" y="41.7">1</text>
<text x="210.1" y="41.7">3</text>
<text x="38.7" y="42.9">3</text>
<text x="38.7" y="45.5">4</text>
<text x="69.8" y="42.9">22</text>
<text x="69.8" y="45.5">21</text>
<text x="121.2" y="42.9">8</text>
<text x="130.6" y="47.7" transform="rotate(-90 130.6 47.7)">2</text>
<text x="152.1" y="47.7" transform="rotate(-90 152.1 47.7)">1</text>
<text x="38.7" y="48">5</text>
<text x="38.7" y="50.5">6</text>
<text x="38.7" y="53.1">7</text>
<text x="50.8" y="48.6">55</text>
<text x="50.8" y="51.2">56</text>
<text x="50.8" y="53.7">57</text>
<text x="69.8" y="48">20</text>
<text x="69.8" y="50.5">19</text>
<text x="69.8" y="53.1">18</text>
<text x="204.2" y="49" transform="rotate(-90 204.2 49)">2</text>
<text x="38.7" y="55.6">8</text>
<text x="38.7" y="58.2">9</text>
<text x="50.8" y="56.3">58</text>
<text x="50.8" y="58.8">59</text>
<text x="59.4" y="54" transform="rotate(-90 59.4 54)">50</text>
<text x="62" y="54" transform="rotate(-90 62 54)">49</text>
<text x="64.5" y="54" transform="rotate(-90 64.5 54)">48</text>
<text x="69.8" y="55.6">17</text>
<text x="69.8" y="58.2">16</text>
<text x="38.1" y="60.7">10</text>
<text x="38.1" y="63.2">11</text>
<text x="38.1" y="65.8">12</text>
<text x="69.8" y="60.7">15</text>
<text x="69.8" y="63.2">14</text>
<text x="69.8" y="65.8">13</text>
<text x="59.4" y="66.1" transform="rotate(-90 59.4 66.1)">51</text>
<text x="62" y="66.1" transform="rotate(-90 62 66.1)">52</text>
<text x="64.5" y="66.1" transform="rotate(-90 64.5 66.1)">53</text>
<text x="151.7" y="67.1">3</text>
<text x="151.7" y="70.9">2</text>
<text x="166.9" y="67.1">6</text>
<text x="166.9" y="70.9">5</text>
<text x="38.1" y="73.4">24</text>
<text x="38.1" y="75.9">25</text>
<text x="69.8" y="73.4">41</text>
<text x="69.8" y="75.9">40</text>
<text x="151.7" y="74.7">7</text>
<text x="166.9" y="74.7">8</text>
<text x="38.1" y="78.5">26</text>
<text x="38.1" y="81">27</text>
<text x="38.1" y="83.6">28</text>
<text x="47.4" y="82" transform="rotate(-90 47.4 82)">60</text>
<text x="51.2" y="82" transform="rotate(-90 51.2 82)">61</text>
<text x="55" y="82" transform="rotate(-90 55 82)">62</text>
<text x="58.8" y="82" transform="rotate(-90 58.8 82)">63</text>
<text x="62.6" y="82" transform="rotate(-90 62.6 82)">64</text>
<text x="69.8" y="78.5">39</text>
<text x="69.8" y="81">38</text>
<text x="69.8" y="83.6">37</text>
<text x="151.7" y="78.5">1</text>
<text x="166.9" y="78.5">4</text>
<text x="38.1" y="86.1">29</text>
<text x="38.1" y="88.6">30</text>
<text x="69.8" y="86.1">36</text>
<text x="69.8" y="88.6">35</text>
<text x="38.1" y="91.2">31</text>
<text x="38.1" y="93.7">32</text>
<text x="69.8" y="91.2">34</text>
<text x="69.8" y="93.7">33</text>
<text x="52.5" y="99.1" transform="rotate(-90 52.5 99.1)">42</text>
<text x="55" y="99.1" transform="rotate(-90 55 99.1)">43</text>
<text x="57.5" y="99.1" transform="rotate(-90 57.5 99.1)">44</text>
</g>
<text font-size="1.8" fill="#989898" x="143.7" y="41.9">120</text>
<g font-size="1.8" fill="#0000c2">
<text x="169" y="57.3">CAN Transciever</text>
<text x="211.9" y="56.5">LDO Supply</text>
<text x="199.4" y="69.6">6.133V</text>
<text x="203.2" y="93.7">Bootleg</text>
<text x="211.6" y="93.7">HeProtec</text>
<text x="83.6" y="104.2">Teensy</text>
</g>
<text font-size="1.8" fill="#0f0f0f" x="199.4" y="86">GND</text>
</svg>
